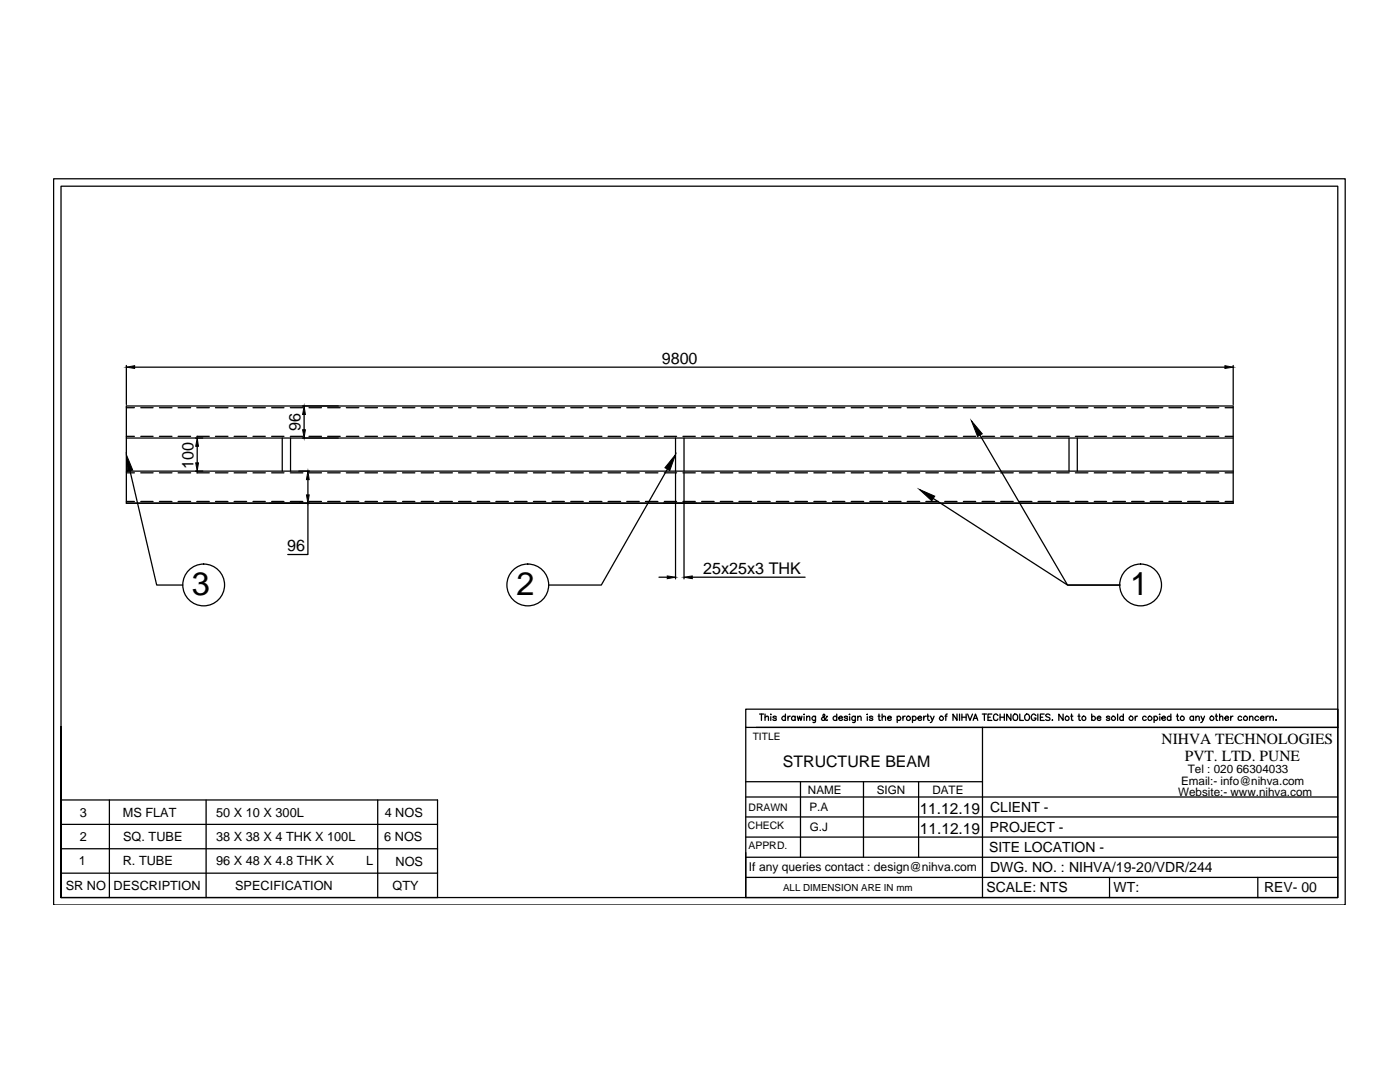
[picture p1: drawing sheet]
<svg xmlns="http://www.w3.org/2000/svg" width="279mm" height="216mm" viewBox="0 0 279 216" stroke-linecap="round" stroke-linejoin="round" font-family="sans-serif">
<!-- layer: 0 -->
<g fill="none" stroke="#000" stroke-width=".25">
<path d="M10.7 35.7h257.8v144.9h-257.8zM25.2 72.9v7.8M26.9 73.3h217.6M246.1 72.9v7.8M25.2 87.4h220.9M25.2 87.1h1.6M25.2 94h220.9M25.2 94.3h1.6M25.2 81h220.9v19.4h-220.9zM25.2 81.4h1.6M25.9 93.9l5.4 22.8h5.2M28.1 87.1h2.5"/>
<path d="M28.1 94.3h2.5M28.1 81.4h2.5M31.8 87.1h2.5M31.8 94.3h2.5M31.8 81.4h2.5M35.5 87.1h2.5M35.5 94.3h2.5M35.5 81.4h2.5M39.3 87.1h2.5M39.3 94.3h2.5M39.3 81.4h2.5M39.4 89.1v3.3"/>
<path d="M43 87.1h2.5M43 94.3h2.5M43 81.4h2.5M46.7 87.1h2.5M46.7 94.3h2.5M46.7 81.4h2.5M50.5 87.1h2.4M50.5 94.3h2.4M50.5 81.4h2.4M54.2 87.1h2.5M54.2 94.3h2.5M54.2 81.4h2.5"/>
<path d="M56.3 87.4v6.6M57.9 87.1h2.5M57.9 94.3h2.5M57.9 81.4h2.5M58 87.4v6.6M60.7 82.7v3.1M61.5 95.7v3M61.7 87.1h2.5M61.7 94.3h2.5M61.7 81.4h2.5M65.4 87.1h2.5M65.4 94.3h2.5"/>
<path d="M65.4 81.4h2.5M69.1 87.1h2.5M69.1 94.3h2.5M69.1 81.4h2.5M72.8 87.1h2.5M72.8 94.3h2.5M72.8 81.4h2.5M76.6 87.1h2.5M76.6 94.3h2.5M76.6 81.4h2.5M80.3 87.1h2.5M80.3 94.3h2.5"/>
<path d="M80.3 81.4h2.5M84.1 87.1h2.4M84.1 94.3h2.4M84.1 81.4h2.4M87.8 87.1h2.5M87.8 94.3h2.5M87.8 81.4h2.5M91.5 87.1h2.5M91.5 94.3h2.5M91.5 81.4h2.5M95.2 87.1h2.5M95.2 94.3h2.5"/>
<path d="M95.2 81.4h2.5M99 87.1h2.5M99 94.3h2.5M99 81.4h2.5M102.7 87.1h2.5M102.7 94.3h2.5M102.7 81.4h2.5M106.5 87.1h2.4M106.5 94.3h2.4M106.5 81.4h2.4M110.2 87.1h2.4M110.2 94.3h2.4"/>
<path d="M110.2 81.4h2.4M113.9 87.1h2.5M113.9 94.3h2.5M113.9 81.4h2.5M117.6 87.1h2.5M117.6 94.3h2.5M117.6 81.4h2.5M121.4 87.1h2.5M121.4 94.3h2.5M121.4 81.4h2.5M125.1 87.1h2.5M125.1 94.3h2.5"/>
<path d="M125.1 81.4h2.5M128.8 87.1h2.5M128.8 94.3h2.5M128.8 81.4h2.5M132.6 87.1h2.4M132.6 94.3h2.4M132.6 81.4h2.4M133.2 93.6l-13.2 23.1h-10.5M134.8 87.4v6.6M134.8 94.3v21.2M136.3 87.1h2.5M136.3 94.3h2.5"/>
<path d="M136.3 81.4h2.5M136.5 87.4v6.6M136.5 94.3v21.2M140 87.1h2.5M140 94.3h2.5M140 81.4h2.5M143.7 87.1h2.5M143.7 94.3h2.5M143.7 81.4h2.5M147.5 87.1h2.5M147.5 94.3h2.5M147.5 81.4h2.5"/>
<path d="M151.2 87.1h2.5M151.2 94.3h2.5M151.2 81.4h2.5M154.9 87.1h2.5M154.9 94.3h2.5M154.9 81.4h2.5M158.7 87.1h2.4M158.7 94.3h2.4M158.7 81.4h2.4M162.4 87.1h2.5M162.4 94.3h2.5M162.4 81.4h2.5"/>
<path d="M166.1 87.1h2.5M166.1 94.3h2.5M166.1 81.4h2.5M169.9 87.1h2.5M169.9 94.3h2.5M169.9 81.4h2.5M173.6 87.1h2.5M173.6 94.3h2.5M173.6 81.4h2.5M177.3 87.1h2.5M177.3 94.3h2.5M177.3 81.4h2.5"/>
<path d="M181 87.1h2.5M181 94.3h2.5M181 81.4h2.5M184.8 87.1h2.5M184.8 94.3h2.5M184.8 81.4h2.5M188.5 87.1h2.5M188.5 94.3h2.5M188.5 81.4h2.5M192.3 87.1h2.4M192.3 94.3h2.4M192.3 81.4h2.4"/>
<path d="M195.6 86.8l17.4 29.9h10.5h-10.5l-26.7-17.2M196 87.1h2.5M196 94.3h2.5M196 81.4h2.5M199.7 87.1h2.5M199.7 94.3h2.5M199.7 81.4h2.5M203.4 87.1h2.5M203.4 94.3h2.5M203.4 81.4h2.5M207.2 87.1h2.5M207.2 94.3h2.5"/>
<path d="M207.2 81.4h2.5M210.9 87.1h2.5M210.9 94.3h2.5M210.9 81.4h2.5M213.3 87.4v6.6M214.6 87.1h2.5M214.6 94.3h2.5M214.6 81.4h2.5M215 87.4v6.6M218.4 87.1h2.4M218.4 94.3h2.4M218.4 81.4h2.4"/>
<path d="M222.1 87.1h2.5M222.1 94.3h2.5M222.1 81.4h2.5M225.8 87.1h2.5M225.8 94.3h2.5M225.8 81.4h2.5M229.6 87.1h2.5M229.6 94.3h2.5M229.6 81.4h2.5M233.3 87.1h2.5M233.3 94.3h2.5M233.3 81.4h2.5"/>
<path d="M237 87.1h2.5M237 94.3h2.5M237 81.4h2.5M240.7 87.1h2.5M240.7 94.3h2.5M240.7 81.4h2.5M244.5 87.1h1.6M244.5 94.3h1.6M244.5 81.4h1.6M25.2 100.1h1.6M28.1 100.1h2.5M31.8 100.1h2.5"/>
<path d="M35.5 100.1h2.5M39.3 100.1h2.5M43 100.1h2.5M46.7 100.1h2.5M50.5 100.1h2.4M54.2 100.1h2.5M57.9 100.1h2.5M61.5 100.4v10.2h-4.1M61.7 100.1h2.5M65.4 100.1h2.5M69.1 100.1h2.5M72.8 100.1h2.5"/>
<path d="M76.6 100.1h2.5M80.3 100.1h2.5M84.1 100.1h2.4M87.8 100.1h2.5M91.5 100.1h2.5M95.2 100.1h2.5M99 100.1h2.5M102.7 100.1h2.5M106.5 100.1h2.4M110.2 100.1h2.4M113.9 100.1h2.5M117.6 100.1h2.5"/>
<path d="M121.4 100.1h2.5M125.1 100.1h2.5M128.8 100.1h2.5M131.5 115.2h1.7M132.6 100.1h2.4M136.3 100.1h2.5M138.2 115.2h22.5M140 100.1h2.5M143.7 100.1h2.5M147.5 100.1h2.5M151.2 100.1h2.5M154.9 100.1h2.5"/>
<path d="M158.7 100.1h2.4M162.4 100.1h2.5M166.1 100.1h2.5M169.9 100.1h2.5M173.6 100.1h2.5M177.3 100.1h2.5M181 100.1h2.5M184.8 100.1h2.5M188.5 100.1h2.5M192.3 100.1h2.4M196 100.1h2.5M199.7 100.1h2.5"/>
<path d="M203.4 100.1h2.5M207.2 100.1h2.5M210.9 100.1h2.5M214.6 100.1h2.5M218.4 100.1h2.4M222.1 100.1h2.5M225.8 100.1h2.5M229.6 100.1h2.5M233.3 100.1h2.5M237 100.1h2.5M240.7 100.1h2.5M244.5 100.1h1.6"/>
<path d="M12.2 145v34.1h254.8v-141.9h-254.8v141.9h75.1v-19.5h-75.1M21.8 159.6v19.5M41.1 159.6v19.5M75.4 159.6v19.5M148.8 141.5h118.2v3.6h-118.2zM148.8 159h118.2M148.8 156h47.3M150.9 145.1h116.1M151.6 142.5h.8M152 142.5v1.2M152.7 143.2l.3-.3 .3 .1 .1 .7M152.7 142.5v1.2"/>
<path d="M153.8 142.5v.1zM153.8 143v.7M154.9 143.1a.37 .37 0 0 0-.3-.2 .37 .37 0 0 0-.4 .2l.7 .4v.2h-.2l-.5-.1M156.7 143.1a.4 .4 0 0 0-.5 0 .4 .4 0 0 0 0 .5 .4 .4 0 0 0 .5 0M156.7 142.5v1.2M157.3 142.9v.8M157.7 142.9l-.3 .1-.1 .3M158.7 143.1a.4 .4 0 0 0-.6 0 .4 .4 0 0 0 0 .5 .4 .4 0 0 0 .6 0M158.7 142.9v.8M159.1 142.9l.2 .8 .3-.8 .2 .8 .2-.8M159.8 156v15.1M160.5 142.5v.1z"/>
<path d="M160.5 143v.7M161 143.2l.3-.3 .3 .1v.7M161 142.9v.8M162.8 142.9l-.1 1.1-.5 .1M162.8 143.1a.4 .4 0 0 0-.6 0 .4 .4 0 0 0 0 .5 .4 .4 0 0 0 .6 0M165.1 143v-.1a1.23 1.23 0 0 1-.9 .8l-.3-.3 .7-.6-.2-.3-.2 .2 .2 .5 .4 .5h.3v-.1M167 143.1a.4 .4 0 0 0-.6 0 .4 .4 0 0 0 0 .5 .4 .4 0 0 0 .6 0M167 142.5v1.2M167.4 143.3h.7a.41 .41 0 0 0-.5-.3 .41 .41 0 0 0-.3 .5 .41 .41 0 0 0 .6 .2l.2-.1M169.1 143.1a.37 .37 0 0 0-.3-.2 .37 .37 0 0 0-.3 .2l.6 .4v.2h-.2l-.4-.1M169.6 142.5v.1zM169.6 143v.7"/>
<path d="M170.7 142.9v1l-.1 .2h-.4M170.7 143.1a.4 .4 0 0 0-.6 0 .4 .4 0 0 0 0 .5 .4 .4 0 0 0 .6 0M171.2 143.2l.5-.3 .2 .3v.5M171.2 142.9v.8M172.3 156v15.1M173.1 142.5v.1zM173.1 143v.7M174.2 143.1a.37 .37 0 0 0-.4-.2 .37 .37 0 0 0-.3 .2l.7 .4-.3 .2h-.3l-.1-.1M175.2 142.9h.4M175.4 142.5l.1 1.2h.2M176.1 143.2l.2-.3 .4 .1v.7M176.1 142.5v1.2"/>
<path d="M177.2 143.3h.7a.41 .41 0 0 0-.5-.3 .41 .41 0 0 0-.3 .5 .41 .41 0 0 0 .5 .2l.3-.1M179.1 143.1a.4 .4 0 0 1 .5 0 .4 .4 0 0 1 0 .5 .4 .4 0 0 1-.5 0M179.1 142.9v1.3M180.2 142.9v.8M180.7 142.9l-.3 .1-.2 .3M182.1 143.1a.4 .4 0 0 1 .6 0 .4 .4 0 0 1 0 .5 .4 .4 0 0 1-.6 0M182.1 142.9v1.3M183.2 143.3h.7a.41 .41 0 0 0-.5-.3 .41 .41 0 0 0-.3 .5 .41 .41 0 0 0 .6 .2l.2-.1M183.3 156v15.1M184.3 142.9v.8M184.8 142.9l-.3 .1-.2 .3M185 142.9h.4"/>
<path d="M185.2 142.5v1v.2h.3M185.7 142.9l.4 .8 .3-.8M186.1 143.7l-.4 .5M188.6 142.9h.4M189 142.5l-.2 .1v.1v1M191 142.5v1.2l-.8-1.2v1.2M191.5 142.5v1.2M192 142.5v1.2M192 143.1h.8M192.8 142.5v1.2M193.1 142.5l.5 1.2 .5-1.2M194.2 143.7l.5-1.2 .4 1.2"/>
<path d="M194.4 143.3h.6M196 142.5h.9M196.1 145.1v34M196.5 142.5v1.2M197.2 143.1h.4M197.9 142.5h-.7v1.2h.7M199.2 142.8a.46 .46 0 0 0-.6-.3 .46 .46 0 0 0-.3 .5v.3a.46 .46 0 0 0 .3 .5 .46 .46 0 0 0 .6-.3M199.6 143.1h.8M199.6 142.5v1.2M200.4 142.5v1.2M201.7 142.5v1.2l-.8-1.2v1.2M202.4 142.6a.62 .62 0 0 1 .8 .4 .62 .62 0 0 1-.4 .7 .65 .65 0 0 1-.7-.4 .65 .65 0 0 1 .3-.7z"/>
<path d="M203.5 142.5v1.2h.7M204.6 142.7a.46 .46 0 0 1 .6-.2 .46 .46 0 0 1 .3 .5v.3a.49 .49 0 0 1-.5 .5 .49 .49 0 0 1-.5-.5zM206.7 142.8a.53 .53 0 0 0-.7-.3 .53 .53 0 0 0-.2 .8 .47 .47 0 0 0 .5 .5 .47 .47 0 0 0 .4-.5h-.3M207.1 142.5v1.2M207.6 143.1h.5M208.4 142.5h-.8v1.2h.8M209.5 142.7a.47 .47 0 0 0-.4-.2 .47 .47 0 0 0-.4 .3l.8 .6v.2l-.3 .1-.5-.1M210 143.6v.1zM212.2 142.5v1.2l-.9-1.2v1.2M213.7 142.9h.4M213.9 142.5v1.2h.3M215.1 142.9h.4"/>
<path d="M215.3 142.5l.1 1.2h.2M217.9 143.1a.4 .4 0 0 1 .6 0 .4 .4 0 0 1 0 .5 .4 .4 0 0 1-.6 0M217.9 142.5v1.2M219 143.3h.7a.41 .41 0 0 0-.5-.3 .41 .41 0 0 0-.3 .5 .41 .41 0 0 0 .5 .2l.3-.1M221.5 143.1a.37 .37 0 0 0-.4-.2 .37 .37 0 0 0-.3 .2l.7 .4-.3 .2-.4-.1M223 142.5v1.2M224.2 143.1a.4 .4 0 0 0-.6 0 .4 .4 0 0 0 0 .5 .4 .4 0 0 0 .6 0M224.2 142.5v1.2M226.6 142.9v.8M227 142.9l-.3 .1-.1 .3M228.8 143.1a.4 .4 0 0 0-.6 0 .4 .4 0 0 0 0 .5 .4 .4 0 0 0 .6 0M230.3 143.1a.4 .4 0 0 1 .6 0 .4 .4 0 0 1 0 .5 .4 .4 0 0 1-.6 0"/>
<path d="M230.3 142.9v1.3M231.5 142.5v.1zM231.5 143v.7M231.8 143.3h.8v-.1a.4 .4 0 0 0-.6-.1 .4 .4 0 0 0 0 .6 .4 .4 0 0 0 .6-.1M233.7 143.1a.4 .4 0 0 0-.6 0 .4 .4 0 0 0 0 .5 .4 .4 0 0 0 .6 0M233.7 142.5v1.2M234.8 142.9h.4M235 142.5v1.2h.3M238.2 143.1a.4 .4 0 0 0-.6 0 .4 .4 0 0 0 0 .5 .4 .4 0 0 0 .6 0M238.2 142.9v.8M238.7 143.2l.3-.3 .3 .1v.7M238.7 142.9v.8"/>
<path d="M239.7 142.9l.4 .8 .3-.8M240.1 143.7l-.5 .5M242.6 142.9h.4M242.7 142.5l.1 1.2h.2M243.4 143.2l.3-.3 .3 .1v.7M243.4 142.5v1.2M244.5 143.3h.7a.39 .39 0 0 0-.6-.4 .39 .39 0 0 0-.1 .7l.3 .1 .4-.1M245.6 142.9v.8M246.1 142.9l-.3 .1-.2 .3M247.8 143.1a.4 .4 0 0 0-.6 0 .4 .4 0 0 0 0 .5 .4 .4 0 0 0 .6 0M249.4 143.2l.3-.3 .3 .1v.7M249.4 142.9v.8"/>
<path d="M251.1 143.1a.4 .4 0 0 0-.5 0 .4 .4 0 0 0 0 .5 .4 .4 0 0 0 .5 0M251.5 143.3h.8a.41 .41 0 0 0-.6-.3 .41 .41 0 0 0-.2 .5 .41 .41 0 0 0 .5 .2l.3-.1M252.7 142.9v.8M253.1 142.9l-.3 .1-.1 .3M253.4 143.2l.3-.3 .4 .1v.7M253.4 142.9v.8M254.6 143.7h.1zM267 141.5v37.6h-118.2v-34M12.2 174.2h75.1M12.2 169.4h75.1M12.2 164.5h75.1M148.8 171.1h118.2"/>
<path d="M148.8 167h118.2M148.8 163h118.2M148.8 175.1h118.2M221.4 175.1v4M251 175.1v4"/>
<circle cx="40.6" cy="116.7" r="4.2"/>
<circle cx="105.3" cy="116.7" r="4.2"/>
<circle cx="227.6" cy="116.7" r="4.2"/>
<circle cx="181.3" cy="143.3" r=".43"/>
<circle cx="187.9" cy="143.3" r=".42"/>
<circle cx="213" cy="143.3" r=".43"/>
<circle cx="216.3" cy="143.3" r=".43"/>
<circle cx="222.2" cy="143.3" r=".42"/>
<circle cx="225.7" cy="143.3" r=".42"/>
<circle cx="229.5" cy="143.3" r=".42"/>
<circle cx="236" cy="143.3" r=".43"/>
<circle cx="241.9" cy="143.3" r=".42"/>
<circle cx="248.6" cy="143.3" r=".43"/>
</g>
<g fill="#000" stroke="#000" stroke-width=".2">
<path d="M25.2 73.3l1.7-.3v.5zM244.5 73l1.6 .3-1.6 .2zM25.2 90.7l1.3 3.1-1.1 .3zM39.1 92.4h.5l-.2 1.6zM39.4 87.4l.2 1.7h-.5zM60.4 85.8h.5l-.2 1.6zM60.7 81l.2 1.7h-.5zM61.5 94l.2 1.7h-.5zM61.2 98.7h.5l-.2 1.7zM134.8 90.7l-1.1 3.2-1-.6zM183.5 97.6l3 1.4-.5 .9zM193.9 84l2.1 2.6-.9 .5z"/>
<path d="M133.2 114.9l1.6 .3-1.6 .3zM136.5 115.2l1.7-.3v.6z"/>
</g>
<g font-size="6.5">
<text x="38.3" y="118.8">3</text>
<text x="103.1" y="118.8">2</text>
<text x="225.5" y="118.8">1</text>
</g>
<g font-size="3.2">
<text x="132.1" y="72.5">9800</text>
<text x="60" y="86" transform="rotate(-90 60 86)">96</text>
<text x="38.6" y="93.5" transform="rotate(-90 38.6 93.5)">100</text>
<text x="57.3" y="109.9">96</text>
<text x="140.4" y="114.5">25x25x3 THK</text>
<text x="156.2" y="153.1">STRUCTURE BEAM</text>
</g>
<g font-size="3.1">
<text x="231.8" y="148.4">NIHVA TECHNOLOGIES</text>
<text x="236.4" y="151.9">PVT. LTD. PUNE</text>
<text x="183.5" y="162.4">11.12.19</text>
<text x="183.6" y="166.4">11.12.19</text>
</g>
<g font-size="2.8">
<text x="197.5" y="166">PROJECT -</text>
<text x="197.6" y="162">CLIENT -</text>
<text x="197.4" y="170">SITE LOCATION -</text>
<text x="196.9" y="178">SCALE: NTS</text>
<text x="197.6" y="174">DWG. NO. : NIHVA/19-20/VDR/244</text>
<text x="222.2" y="178">WT:</text>
<text x="252.3" y="178">REV- 00</text>
</g>
<g font-size="2.5">
<text x="15.9" y="167.8">2</text>
<text x="15.9" y="162.9">3</text>
<text x="24.5" y="163">MS FLAT</text>
<text x="24.6" y="167.8">SQ. TUBE</text>
<text x="43.1" y="167.8">38 X 38 X 4 THK X 100L</text>
<text x="43.1" y="162.9">50 X 10 X 300L</text>
<text x="76.7" y="167.8">6 NOS</text>
<text x="76.8" y="163">4 NOS</text>
<text x="15.7" y="172.7">1</text>
<text x="24.5" y="172.7">R. TUBE</text>
<text x="43.1" y="172.7">96 X 48 X 4.8 THK X</text>
<text x="73.1" y="172.7">L</text>
<text x="78.9" y="172.7">NOS</text>
<text x="13.1" y="177.6">SR NO</text>
<text x="22.7" y="177.6">DESCRIPTION</text>
<text x="46.9" y="177.6">SPECIFICATION</text>
<text x="78.3" y="177.6">QTY</text>
</g>
<text font-size="2.4" x="149.5" y="173.8">If any queries contact : design@nihva.com</text>
<g font-size="2.3">
<text x="237.1" y="154.2">Tel : 020 66304033</text>
<text x="161.2" y="158.4">NAME</text>
<text x="161.5" y="161.8">P.A</text>
<text x="175" y="158.4">SIGN</text>
<text x="186.1" y="158.4">DATE</text>
<text x="235.1" y="158.7">Website:- www.nihva.com</text>
<text x="235.7" y="156.6">Email:- info@nihva.com</text>
<text x="161.6" y="165.9">G.J</text>
</g>
<g font-size="2.1">
<text x="149.4" y="161.9">DRAWN</text>
<text x="149.3" y="165.4">CHECK</text>
<text x="149.4" y="169.4">APPRD.</text>
</g>
<text font-size="2" x="150.2" y="147.7">TITLE</text>
<text font-size="1.9" x="156.3" y="177.7">ALL DIMENSION ARE IN mm</text>
</svg>
